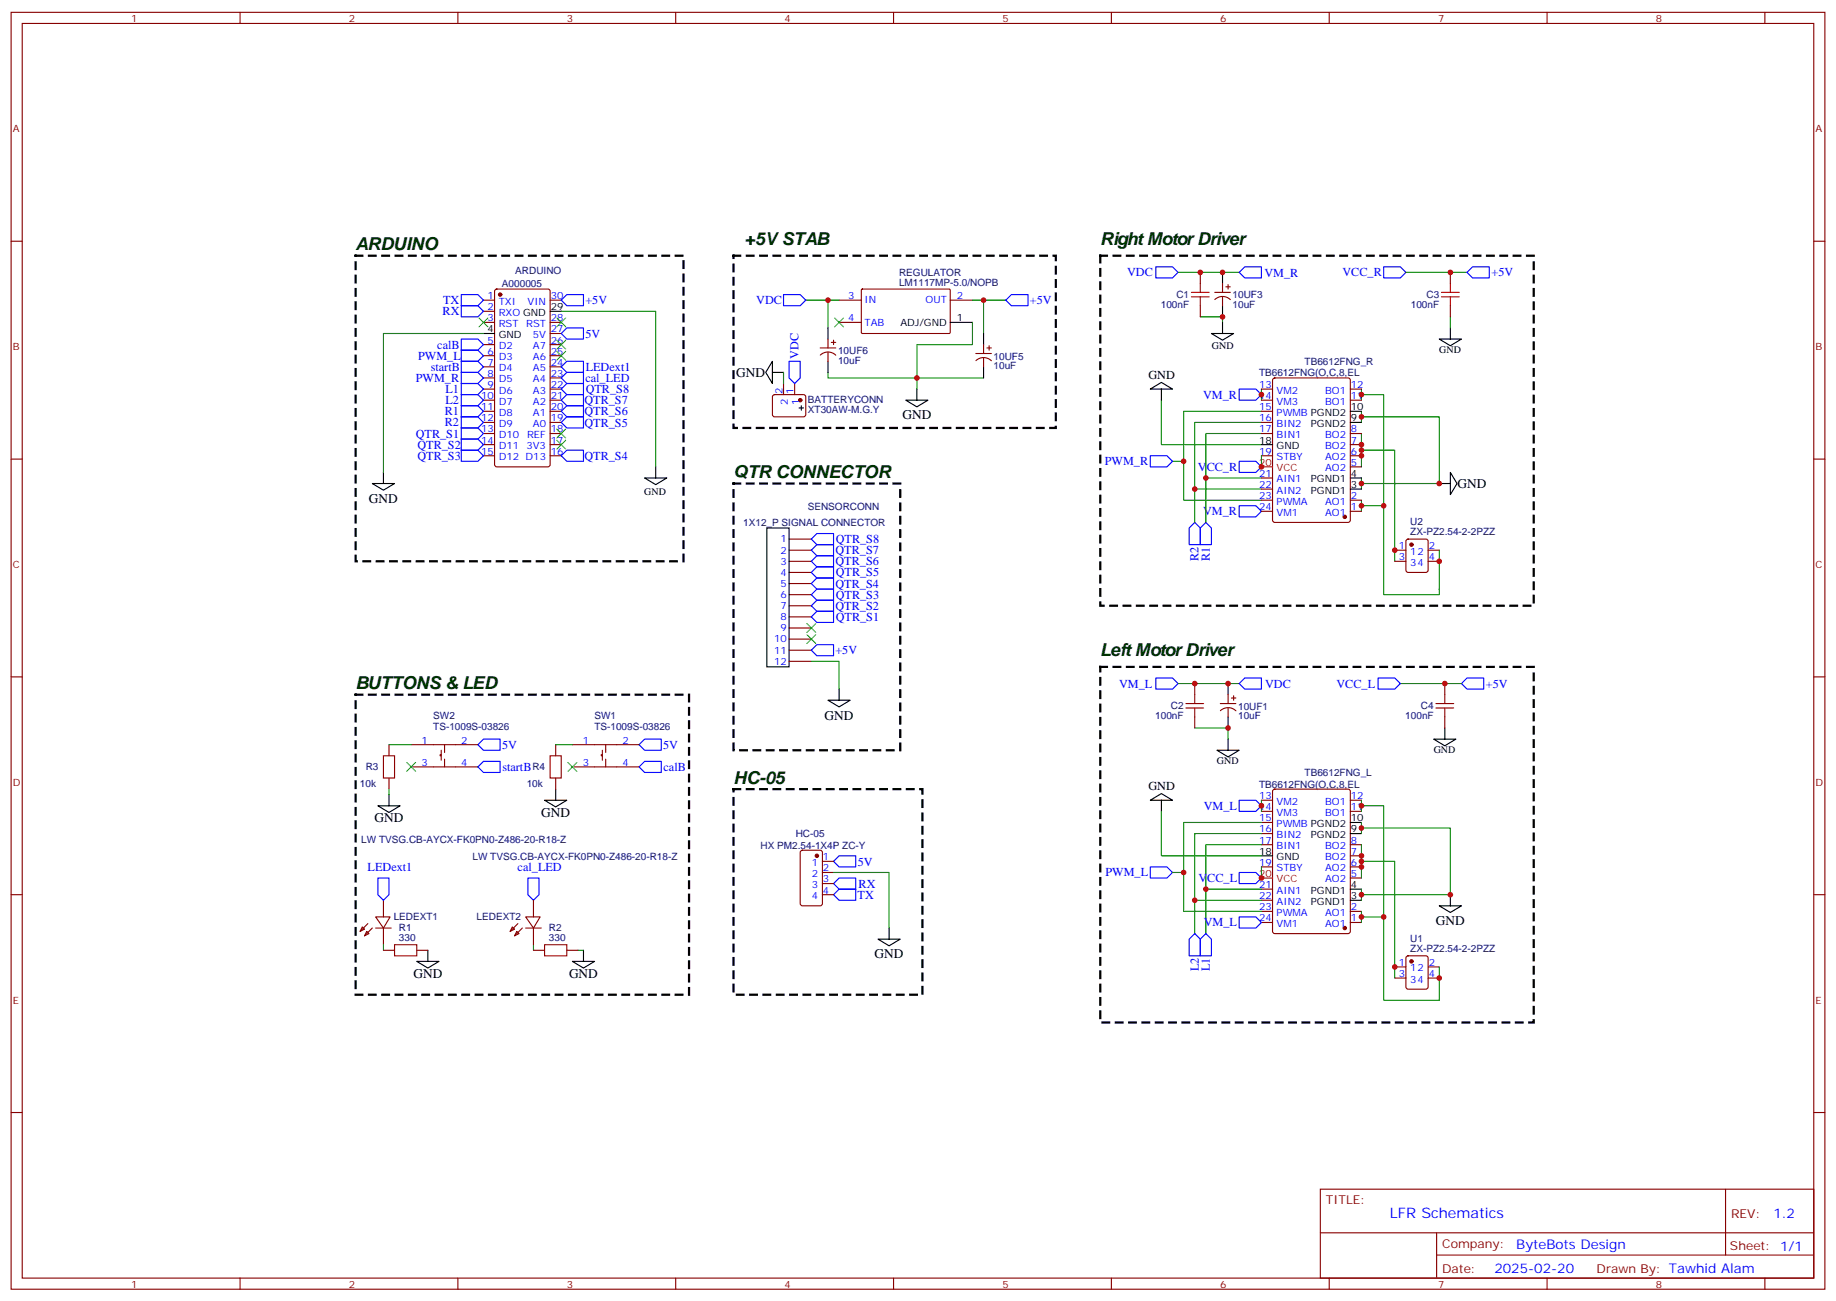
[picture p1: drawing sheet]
<svg xmlns="http://www.w3.org/2000/svg" width="583mm" height="413mm" viewBox="0 0 583 413" stroke-linecap="round" stroke-linejoin="round" font-family="sans-serif">
<g fill="none" stroke="#870000" stroke-width=".35">
<path d="M3.5 3.9h575.8v405.4h-575.8zM7.1 7.4h568.6v398.3h-568.6zM76.2 3.9v3.5M145.3 3.9v3.5M214.5 3.9v3.5M283.6 3.9v3.5M352.8 3.9v3.5M421.9 3.9v3.5M491.1 3.9v3.5M560.2 3.9v3.5M3.5 76.6h3.6M575.7 76.6h3.6"/>
<path d="M153.5 95.3h3.5M153.5 98.8h3.5M157.2 92l.5-.2h16.2l.7 .4v55.3l-.4 .6-16.5 .1-.7-.5v-55.2zM174.6 95.3h3.6M266.3 95.3h7.1M273.5 91.9l.3-.1h27.7l.1 .3v13.6l-.3 .2-27.7-.1-.2-.3zM301.6 95.3h7.1M381 86.5v3.5M381 97v3.6M385.6 92.8h4.9M385.6 95.1a3.5 3.5 0 0 1 4.9 0M388.1 90v2.8"/>
<path d="M388.1 94.2v2.8M389.1 91.1h1.4M389.8 90.3v1.5M460.4 86.5v3.5M460.4 97v3.6M153.5 102.3h3.5M153.5 109.4h3.5M153.5 112.9h3.5M153.5 116.5h3.5M153.5 120h3.5M174.6 102.3h3.6M174.6 109.4h3.6"/>
<path d="M174.6 112.9h3.6M174.6 116.5h3.6M174.6 120h3.6M174.6 105.9h3.6M260.3 110.5h5M260.4 112.7a3.5 3.5 0 0 1 4.9 .1M262.8 107.6v2.9M262.8 111.9v2.8M263.9 108.7h1.4M264.6 108v1.4M266.3 102.3h7.1M309.7 112.2h5"/>
<path d="M309.8 114.5a3.5 3.5 0 0 1 4.9 0M312.2 109.4v2.8M312.2 113.6v2.9M313.3 110.5h1.4M314 109.7v1.5M153.5 123.5h3.5M153.5 127h3.5M153.5 130.6h3.5M153.5 134.1h3.5M153.5 137.6h3.5M174.6 123.5h3.6M174.6 127h3.6"/>
<path d="M174.6 130.6h3.6M174.6 134.1h3.6M174.6 137.6h3.6M245.4 125.5l.5-.2h9.4l.5 .7-.1 5.9-.6 .4h-9.5l-.4-.7v-5.6zM248.7 121.7v3.6M252.2 121.7v3.6M400.4 123.5h3.5M400.4 127h3.5M400.4 130.6h3.5M400.4 134.1h3.5M400.4 137.6h3.5M404.2 120.2l.4-.2h23.3l.7 .4v44.7l-.4 .7h-23.6l-.6-.4-.1-44.7z"/>
<path d="M428.6 123.5h3.6M428.6 127h3.6M428.6 137.6h3.6M3.5 145.7h3.6M153.5 141.1h3.5M153.5 144.7h3.5M174.6 141.1h3.6M174.6 144.7h3.6M400.4 144.7h3.5M400.4 158.8h3.5M400.4 151.7h3.5M400.4 155.3h3.5"/>
<path d="M428.6 141.1h3.6M428.6 144.7h3.6M428.6 158.8h3.6M428.6 148.2h3.6M575.7 145.7h3.6M250.5 171.1h7M250.5 174.7h7M250.5 178.2h7M400.4 162.3h3.5M428.6 162.3h3.6M442.7 174.7h3.6M442.7 178.2h3.6"/>
<path d="M446.5 171.3l.5-.2h5.6l.7 .5v9.4l-.4 .7h-5.9l-.7-.4v-9.5zM453.3 174.7h3.5M453.3 178.2h3.5M250.5 181.7h7M250.5 185.2h7M250.5 188.8h7M250.5 192.3h7M250.5 195.8h7M250.5 199.4h7M3.5 214.9h3.6M250.5 209.9h7M250.5 206.4h7"/>
<path d="M250.5 202.9h7M379.2 217v3.5M458.6 217v3.5M575.7 214.9h3.6M123.5 236.4v3.5M130.5 236.4h21.2M140.1 239.6h-.4v.3h.4M140.1 238.2v3.1M141.1 236.4v2.5M176.4 236.4v3.5M181.7 236.4h21.1M191.2 239.6h-.3v.3h.3"/>
<path d="M191.2 238.2v3.1M192.3 236.4v2.5M379.2 227.6v3.5M387.3 223.3h5M387.4 225.6a3.5 3.5 0 0 1 4.9 0M389.8 220.5v2.8M389.8 224.8v2.8M390.9 221.6h1.4M391.6 220.9v1.4M458.6 227.6v3.5M123.5 247v3.5M130.5 243.5h21.2"/>
<path d="M141.1 241v2.5M176.4 247v3.5M181.7 243.5h21.1M192.3 241v2.5M400.4 257.6h3.5M400.4 254h3.5M404.2 250.7l.4-.2h23.3l.7 .4v44.8l-.4 .6-23.6 .1-.6-.5-.1-44.7zM428.6 257.6h3.6M428.6 254h3.6M254.2 270.1l.5-.2h5.6l.7 .4 .1 16.5-.5 .7h-5.9l-.6-.4-.1-16.5zM261.1 273.4h3.5M261.1 277h3.5"/>
<path d="M400.4 275.2h3.5M400.4 268.1h3.5M400.4 261.1h3.5M400.4 264.6h3.5M428.6 278.7h3.6M428.6 275.2h3.6M428.6 271.7h3.6M428.6 268.1h3.6M3.5 284h3.6M115 294.3l.7 .7-1.4 .7zM116.4 295.7l.7 .7-1.4 .7zM116.8 293.2l-2.5 2.5"/>
<path d="M118.2 294.6l-2.5 2.5M119.2 291.1h4.6l-2.1 3.5zM119.2 294.6h5M121.7 285.8v5.3M121.7 294.6v5.3M162.6 294.3l.7 .7-1.4 .7zM164 295.7l.7 .7-1.4 .7zM164.4 293.2l-2.5 2.5M165.8 294.6l-2.5 2.5M166.9 291.1h4.5l-2.1 3.5zM166.9 294.6h4.9M169.3 285.8v5.3"/>
<path d="M169.3 294.6v5.3M261.1 284h3.5M261.1 280.5h3.5M400.4 292.8h3.5M400.4 289.3h3.5M400.4 282.3h3.5M400.4 285.8h3.5M428.6 292.8h3.6M428.6 289.3h3.6M575.7 284h3.6M121.7 301.7h3.5M132.3 301.7h3.5"/>
<path d="M169.3 301.7h3.6M179.9 301.7h3.5M442.7 307h3.6M442.7 310.5h3.6M446.5 303.6l.5-.2h5.6l.7 .5v9.4l-.4 .7h-5.9l-.7-.5v-9.4zM453.3 307h3.5M453.3 310.5h3.5M3.5 353.2h3.6M575.7 353.2h3.6M419.1 377.5h156.6v28.2h-156.6zM547.7 377.5v20.9M419.1 391.4h156.5"/>
<path d="M456 398.4h119.6M456 391.4v14.1M76.2 405.7v3.6M145.3 405.7v3.6M214.5 405.7v3.6M283.6 405.7v3.6M352.8 405.7v3.6M421.9 405.7v3.6M491.1 405.7v3.6M560.2 405.7v3.6"/>
</g>
<g fill="#870000" stroke="#870000" stroke-width=".35">
<circle cx="158.7" cy="93.5" r=".53"/>
<circle cx="426.9" cy="294.6" r=".53"/>
<circle cx="426.9" cy="164.1" r=".53"/>
<circle cx="254" cy="127" r=".53"/>
<circle cx="259.3" cy="271.7" r=".53"/>
<circle cx="448" cy="305.2" r=".53"/>
<circle cx="448" cy="172.9" r=".53"/>
</g>
<g fill="none" stroke="#000" stroke-width=".35">
<path d="M174.6 98.8h3.6M388.1 86.5v3.5M388.1 97v3.6M153.5 105.9h3.5M245.2 114.7v7l-2.1-3.5zM245.2 118.2h3.5M262.8 104.1v3.5M262.8 114.7v3.5M301.6 102.3h7.1M312.2 105.9v3.5M312.2 116.5v3.5M384.5 105.9h7.1l-3.5 2.1z"/>
<path d="M388.1 102.3v3.6M456.8 107.6h7.1l-3.5 2.1zM460.4 104.1v3.5M253.6 129.5h1.5M254.4 128.8v1.4M287.5 127h7.1l-3.6 2.2zM291 123.5v3.5M365.1 123.5l3.6-2.1 3.5 2.1zM368.7 123.5v3.5M428.6 134.1h3.6M428.6 130.6h3.6M118.2 153.5h7l-3.5 2.1z"/>
<path d="M121.7 150v3.5M204.6 151.7h7.1l-3.6 2.1zM208.1 148.2v3.5M400.4 141.1h3.5M428.6 155.3h3.6M428.6 151.7h3.6M456.8 153.5h3.6M460.4 150l2.1 3.5-2.1 3.5zM243.4 167.6h7.1v44.1h-7.1zM266.3 218.8v3.5M389.8 217v3.5M262.8 222.3h7.1l-3.6 2.1z"/>
<path d="M386.3 238.2h7l-3.5 2.1zM389.8 227.6v3.5M389.8 234.6v3.6M455.1 234.6h7l-3.5 2.1zM458.6 231.1v3.5M119.9 255.8h7.1l-3.5 2.1zM123.5 252.3v3.5M172.9 254h7l-3.5 2.2zM176.4 250.5v3.5M365.1 254l3.6-2.1 3.5 2.1zM368.7 254v3.6M400.4 271.7h3.5"/>
<path d="M428.6 264.6h3.6M428.6 261.1h3.6M278.7 298.1h7.1l-3.6 2.1zM282.2 294.6v3.5M428.6 285.8h3.6M428.6 282.3h3.6M456.8 287.5h7.1l-3.5 2.2zM460.4 284v3.5M132.3 305.2h7l-3.5 2.1zM135.8 301.7v3.5M181.7 305.2h7l-3.5 2.1zM185.2 301.7v3.5"/>
</g>
<path d="M400.4 148.2h3.5M400.4 278.7h3.5" fill="none" stroke="#f00" stroke-width=".35"/>
<g fill="none" stroke="#008700" stroke-width=".35">
<path d="M178.2 98.8h29.9v49.4M255.8 95.3h7M266.3 95.3h-3.5v8.8M308.7 95.3h3.5v10.6M312.2 95.3h7.1M373.9 86.5h19.4M446.3 86.5h19.4M153.5 105.9h-31.8v44.1M248.7 118.2v3.5M262.8 118.2v1.8h49.4M308.7 102.3v7.1h-17.7v14.1M381 100.6h7.1v1.7"/>
<path d="M460.4 100.6v3.5M368.7 127v14.1h31.7M400.4 134.1h-21.2v21.2h21.2M400.4 137.6h-17.6v14.1h17.6M400.4 130.6h-24.7v28.2h24.7M400.4 123.5v3.5M432.2 125.3h7v35.2h-7M432.2 132.3h24.6v21.2h-24.6M432.2 123.5v3.5M432.2 130.6v3.5M432.2 137.6v10.6M372.2 146.4h3.5"/>
<path d="M379.2 155.3v10.5M382.8 151.7v14.1M400.4 144.7v3.5M432.2 142.9h10.5v35.3M432.2 151.7v3.6M432.2 158.8v3.5M439.2 160.5v28.3h17.6v-14.1M257.5 209.9h8.8v8.9M373.9 217h19.4M444.5 217h19.4M123.5 236.4h7M176.4 236.4h5.3"/>
<path d="M379.2 231.1h10.6v3.5M123.5 250.5v1.8M368.7 257.6v14.1h31.7M400.4 254v3.6M432.2 255.8h7v35.3h-7M432.2 254v3.6M264.6 277h17.6v17.6M372.2 277h3.5M400.4 261.1h-24.7v28.2h24.7M400.4 268.1h-17.6v14.2h17.6M400.4 264.6h-21.2v21.2h21.2M400.4 275.2v3.5"/>
<path d="M432.2 262.9h28.2v21.1h-28.2M432.2 273.4h10.5v37.1M432.2 261.1v3.5M432.2 268.1v10.6M121.7 299.9v1.8M169.3 299.9v1.8M379.2 285.8v10.6M382.8 282.3v14.1M432.2 282.3v3.5M432.2 289.3v3.5M439.2 291.1v26.4h17.6v-10.5M183.4 301.7h1.8"/>
</g>
<g fill="none" stroke="#3c3" stroke-width=".35">
<path d="M152 100.9l2.9 2.9M154.9 100.9l-2.9 2.9M176.7 108l2.9 2.8M176.7 111.5l2.9 2.8M176.7 100.9l2.9 2.9M179.6 108l-2.9 2.8M179.6 111.5l-2.9 2.8M179.6 100.9l-2.9 2.9M264.9 100.9l2.9 2.9M267.8 100.9l-2.9 2.9M176.7 139.7l2.9 2.9M176.7 136.2l2.9 2.8"/>
<path d="M179.6 139.7l-2.9 2.9M179.6 136.2l-2.9 2.8M256.1 197.9l2.8 2.9M258.9 197.9l-2.8 2.9M256.1 201.5l2.8 2.8M258.9 201.5l-2.8 2.8M129.1 242l2.8 2.9M131.9 242l-2.8 2.9M180.3 242l2.8 2.9M183.1 242l-2.8 2.9"/>
</g>
<g fill="none" stroke="#00f" stroke-width=".35">
<path d="M146.4 97h5.3l1.8 1.8-1.8 1.8h-5.3zM146.4 93.5h5.3l1.8 1.8-1.8 1.7h-5.3zM179.9 93.5h5.3v3.5h-5.3l-1.7-1.7zM248.7 93.5h5.3l1.8 1.8-1.8 1.7h-5.3zM319.3 95.3l1.7-1.8h5.3v3.5h-5.3zM366.9 84.7h5.3l1.7 1.8-1.7 1.7h-5.3zM393.3 86.5l1.8-1.8h5.3v3.5h-5.3zM439.2 84.7h5.3l1.8 1.8-1.8 1.7h-5.3zM467.4 84.7h5.3v3.5h-5.3l-1.7-1.7zM146.4 111.2h5.3l1.8 1.7-1.8 1.8h-5.3zM146.4 118.2h5.3l1.8 1.8-1.8 1.7h-5.3zM146.4 107.6h5.3l1.8 1.8-1.8 1.8h-5.3z"/>
<path d="M146.4 114.7h5.3l1.8 1.8-1.8 1.7h-5.3zM178.2 105.9l1.7-1.8h5.3v3.5h-5.3zM178.2 116.5l1.7-1.8h5.3v3.5h-5.3zM179.9 118.2h5.3v3.5h-5.3l-1.7-1.7zM250.5 114.7h3.5v5.3l-1.8 1.7-1.7-1.7zM146.4 121.7h5.3l1.8 1.8-1.8 1.8h-5.3zM146.4 125.3h5.3l1.8 1.7-1.8 1.8h-5.3zM146.4 128.8h5.3l1.8 1.8-1.8 1.7h-5.3zM146.4 132.3h5.3l1.8 1.8-1.8 1.8h-5.3zM146.4 135.9h5.3l1.8 1.7-1.8 1.8h-5.3zM146.4 139.4h5.3l1.8 1.7-1.8 1.8h-5.3zM178.2 134.1l1.7-1.8h5.3v3.6h-5.3z"/>
<path d="M178.2 130.6l1.7-1.8h5.3v3.5h-5.3zM178.2 123.5l1.7-1.8h5.3v3.6h-5.3zM179.9 125.3h5.3v3.5h-5.3l-1.7-1.8zM393.3 123.5h5.3l1.8 1.8-1.8 1.7h-5.3zM146.4 142.9h5.3l1.8 1.8-1.8 1.7h-5.3zM178.2 144.7l1.7-1.8h5.3v3.5h-5.3zM365.1 144.7h5.3l1.8 1.7-1.8 1.8h-5.3zM393.3 146.4h5.3l1.8 1.8-1.8 1.8h-5.3zM257.5 178.2l1.8-1.8h5.3v3.6h-5.3zM259.3 172.9h5.3v3.5h-5.3l-1.8-1.7zM259.3 180h5.3v3.5h-5.3l-1.8-1.8zM259.3 169.4h5.3v3.5h-5.3l-1.8-1.8z"/>
<path d="M379.2 165.8l1.8 1.8v5.3h-3.5v-5.3zM381 167.6l1.8-1.8 1.7 1.8v5.3h-3.5zM393.3 160.5h5.3l1.8 1.8-1.8 1.8h-5.3zM257.5 185.2l1.8-1.7h5.3v3.5h-5.3zM257.5 192.3l1.8-1.8h5.3v3.6h-5.3zM259.3 187h5.3v3.5h-5.3l-1.8-1.7zM259.3 194.1h5.3v3.5h-5.3l-1.8-1.8zM259.3 204.6h5.3v3.6h-5.3l-1.8-1.8zM366.9 215.2h5.3l1.7 1.8-1.7 1.8h-5.3zM395.1 215.2h5.3v3.6h-5.3l-1.8-1.8zM437.4 215.2h5.3l1.8 1.8-1.8 1.8h-5.3zM463.9 217l1.8-1.8h5.3v3.6h-5.3z"/>
<path d="M151.7 236.4l1.8-1.8h5.2v3.6h-5.2zM202.8 236.4l1.8-1.8h5.3v3.6h-5.3zM151.7 243.5l1.8-1.8h5.2v3.5h-5.2zM202.8 243.5l1.8-1.8h5.3v3.5h-5.3zM393.3 254h5.3l1.8 1.8-1.8 1.8h-5.3zM119.9 278.7h3.6v5.3l-1.8 1.8-1.8-1.8zM167.6 278.7h3.5v5.3l-1.8 1.8-1.7-1.8zM266.3 271.7h5.3v3.5h-5.3l-1.7-1.8zM365.1 275.2h5.3l1.8 1.8-1.8 1.7h-5.3zM393.3 277h5.3l1.8 1.7-1.8 1.8h-5.3zM264.6 284l1.7-1.7h5.3v3.5h-5.3zM264.6 280.5l1.7-1.8h5.3v3.6h-5.3z"/>
<path d="M379.2 296.4l1.8 1.7v5.3h-3.5v-5.3zM381 298.1l1.8-1.7 1.7 1.7v5.3h-3.5zM393.3 291.1h5.3l1.8 1.7-1.8 1.8h-5.3z"/>
</g>
<path d="M112.9 81.2h104.1v97h-104.1zM232.8 81.2h102.3v54.7h-102.3zM349.2 81.2h137.6v111.1h-137.6zM232.8 153.5h53v84.7h-53zM349.2 211.7h137.6v112.9h-137.6zM112.9 220.5h105.8v95.3h-105.8zM232.8 250.5h60v65.3h-60z" fill="none" stroke="#000" stroke-width=".71" stroke-dasharray="2.1 2.1"/>
<g fill="none" stroke="#a10000" stroke-width=".35">
<path d="M378.2 94.2h5.6M378.2 92.8h5.6M381 90v2.8M381 94.2v2.8M457.6 94.2h5.6M457.6 92.8h5.6M460.4 90v2.8M460.4 94.2v2.8M121.7 239.9h3.5v7.1h-3.5zM174.6 239.9h3.6v7.1h-3.6zM376.4 224.8h5.7M376.4 223.3h5.7"/>
<path d="M379.2 220.5v2.8M379.2 224.8v2.8M455.8 224.8h5.6M455.8 223.3h5.6M458.6 220.5v2.8M458.6 224.8v2.8M125.2 299.9h7.1v3.5h-7.1zM172.9 299.9h7v3.5h-7z"/>
</g>
<g fill="#c00">
<circle cx="291" cy="120" r=".88"/>
<circle cx="262.8" cy="95.3" r=".88"/>
<circle cx="312.2" cy="95.3" r=".88"/>
<circle cx="432.2" cy="284" r=".88"/>
<circle cx="432.2" cy="271.7" r=".88"/>
<circle cx="432.2" cy="275.2" r=".88"/>
<circle cx="432.2" cy="255.8" r=".88"/>
<circle cx="432.2" cy="291.1" r=".88"/>
<circle cx="400.4" cy="255.8" r=".88"/>
<circle cx="439.2" cy="291.1" r=".88"/>
<circle cx="432.2" cy="273.4" r=".88"/>
<circle cx="379.2" cy="285.8" r=".88"/>
<circle cx="382.8" cy="282.3" r=".88"/>
<circle cx="375.7" cy="277" r=".88"/>
<circle cx="375.7" cy="146.4" r=".88"/>
<circle cx="382.8" cy="151.7" r=".88"/>
<circle cx="379.2" cy="155.3" r=".88"/>
<circle cx="432.2" cy="142.9" r=".88"/>
<circle cx="439.2" cy="160.5" r=".88"/>
<circle cx="432.2" cy="160.5" r=".88"/>
<circle cx="432.2" cy="125.3" r=".88"/>
<circle cx="432.2" cy="144.7" r=".88"/>
<circle cx="432.2" cy="141.1" r=".88"/>
<circle cx="432.2" cy="153.5" r=".88"/>
<circle cx="432.2" cy="132.3" r=".88"/>
<circle cx="456.8" cy="153.5" r=".88"/>
<circle cx="400.4" cy="125.3" r=".88"/>
<circle cx="389.8" cy="217" r=".88"/>
<circle cx="389.8" cy="231.1" r=".88"/>
<circle cx="388.1" cy="100.6" r=".88"/>
<circle cx="388.1" cy="86.5" r=".88"/>
<circle cx="381" cy="86.5" r=".88"/>
<circle cx="379.2" cy="217" r=".88"/>
<circle cx="460.4" cy="86.5" r=".88"/>
<circle cx="458.6" cy="217" r=".88"/>
<circle cx="400.4" cy="148.2" r=".88"/>
<circle cx="400.4" cy="278.7" r=".88"/>
<circle cx="442.7" cy="174.7" r=".88"/>
<circle cx="442.7" cy="307" r=".88"/>
<circle cx="456.8" cy="178.2" r=".88"/>
<circle cx="456.8" cy="310.5" r=".88"/>
<circle cx="432.2" cy="262.9" r=".88"/>
<circle cx="460.4" cy="284" r=".88"/>
</g>
<g font-size="5.6" fill="#030">
<text x="236.4" y="77.6">+5V STAB</text>
<text x="349.2" y="77.6">Right Motor Driver</text>
<text x="112.9" y="79.4">ARDUINO</text>
<text x="232.8" y="151.7">QTR CONNECTOR</text>
<text x="349.2" y="208.2">Left Motor Driver</text>
<text x="112.9" y="218.8">BUTTONS &amp; LED</text>
<text x="232.8" y="248.7">HC-05</text>
</g>
<text font-size="4.6" fill="#00f" x="441.2" y="386.5">LFR Schematics</text>
<g font-size="4.2">
<text x="233.7" y="119.7">GND</text>
<text x="286.5" y="133.1">GND</text>
<text x="462.7" y="154.9">GND</text>
<text x="117.1" y="159.6">GND</text>
<text x="261.8" y="228.4">GND</text>
<text x="118.9" y="261.1">GND</text>
<text x="171.8" y="259.3">GND</text>
<text x="455.8" y="293.6">GND</text>
<text x="277.6" y="304.3">GND</text>
<text x="131.2" y="310.5">GND</text>
<text x="180.6" y="310.5">GND</text>
</g>
<g font-size="4.2" fill="#00f">
<text x="562.9" y="386.8">1.2</text>
<text x="481.3" y="396.3">ByteBots Design</text>
<text x="474.4" y="404.1">2025-02-20</text>
</g>
<g font-size="3.9" fill="#00f">
<text x="357.7" y="87.7">VDC</text>
<text x="401.4" y="87.9">VM_R</text>
<text x="426.1" y="87.7">VCC_R</text>
<text x="473.4" y="87.7">+5V</text>
<text x="140.5" y="100.1">RX</text>
<text x="140.7" y="96.6">TX</text>
<text x="185.8" y="96.6">+5V</text>
<text x="240.1" y="96.6">VDC</text>
<text x="326.9" y="96.6">+5V</text>
<text x="185.8" y="107.1">5V</text>
<text x="138.8" y="110.7">calB</text>
<text x="253.5" y="113.9" transform="rotate(-90 253.5 113.9)">VDC</text>
<text x="132.7" y="114.2">PWM_L</text>
<text x="136.7" y="117.7">startB</text>
<text x="185.9" y="117.7">LEDext1</text>
<text x="132" y="121.2">PWM_R</text>
<text x="141.4" y="124.8">L1</text>
<text x="185.8" y="121.3">cal_LED</text>
<text x="185.9" y="124.9">QTR_S8</text>
<text x="141.2" y="131.8">R1</text>
<text x="141.4" y="128.3">L2</text>
<text x="185.5" y="131.9">QTR_S6</text>
<text x="185.5" y="128.3">QTR_S7</text>
<text x="381.9" y="126.5">VM_R</text>
<text x="141.2" y="135.4">R2</text>
<text x="185.5" y="135.4">QTR_S5</text>
<text x="132" y="138.9">QTR_S1</text>
<text x="132.5" y="142.5">QTR_S2</text>
<text x="132.5" y="146">QTR_S3</text>
<text x="185.5" y="146">QTR_S4</text>
<text x="350.7" y="147.7">PWM_R</text>
<text x="380.2" y="149.5">VCC_R</text>
<text x="381.9" y="163.6">VM_R</text>
<text x="265.3" y="172.5">QTR_S8</text>
<text x="265.2" y="175.9">QTR_S7</text>
<text x="265.2" y="179.5">QTR_S6</text>
<text x="380.5" y="178" transform="rotate(-90 380.5 178)">R2</text>
<text x="384" y="178" transform="rotate(-90 384 178)">R1</text>
<text x="265.3" y="183">QTR_S5</text>
<text x="265.2" y="186.5">QTR_S4</text>
<text x="265.3" y="190">QTR_S3</text>
<text x="265.2" y="193.6">QTR_S2</text>
<text x="265.3" y="197.1">QTR_S1</text>
<text x="265.2" y="207.8">+5V</text>
<text x="355.3" y="218.4">VM_L</text>
<text x="401.6" y="218.3">VDC</text>
<text x="424.2" y="218.3">VCC_L</text>
<text x="471.7" y="218.3">+5V</text>
<text x="159.4" y="237.7">5V</text>
<text x="210.5" y="237.7">5V</text>
<text x="159.5" y="244.7">startB</text>
<text x="210.6" y="244.7">calB</text>
<text x="382.1" y="257">VM_L</text>
<text x="272.3" y="274.8">5V</text>
<text x="116.7" y="276.5">LEDext1</text>
<text x="164.3" y="276.5">cal_LED</text>
<text x="272.5" y="281.8">RX</text>
<text x="350.9" y="278.2">PWM_L</text>
<text x="380.4" y="280">VCC_L</text>
<text x="272.2" y="285.3">TX</text>
<text x="382.1" y="294.1">VM_L</text>
<text x="380.5" y="308.3" transform="rotate(-90 380.5 308.3)">L2</text>
<text x="384" y="308.3" transform="rotate(-90 384 308.3)">L1</text>
</g>
<g font-size="3.9">
<text x="364.5" y="120.4">GND</text>
<text x="364.5" y="250.9">GND</text>
</g>
<g font-size="3.9" fill="#800">
<text x="420.9" y="382.1">TITLE:</text>
<text x="549.5" y="386.8">REV:</text>
<text x="457.8" y="396.3">Company:</text>
<text x="549.1" y="396.9">Sheet: 1/1</text>
<text x="457.8" y="404">Date:</text>
<text x="506.8" y="404.1">Drawn By: Tawhid Alam</text>
</g>
<g font-size="3.2" fill="#800">
<text x="41.6" y="6.9">1</text>
<text x="110.8" y="6.9">2</text>
<text x="179.9" y="6.9">3</text>
<text x="249.1" y="6.9">4</text>
<text x="318.2" y="6.9">5</text>
<text x="387.3" y="6.9">6</text>
<text x="456.5" y="6.9">7</text>
<text x="525.6" y="6.9">8</text>
<text x="4.1" y="42">A</text>
<text x="576.3" y="42">A</text>
<text x="4.1" y="111.2">B</text>
<text x="576.3" y="111.2">B</text>
<text x="4.1" y="180.3">C</text>
<text x="576.3" y="180.3">C</text>
<text x="4.1" y="249.4">D</text>
<text x="576.3" y="249.4">D</text>
<text x="4.1" y="318.6">E</text>
<text x="576.3" y="318.6">E</text>
<text x="41.6" y="408.7">1</text>
<text x="110.8" y="408.7">2</text>
<text x="179.9" y="408.7">3</text>
<text x="249.1" y="408.7">4</text>
<text x="318.2" y="408.7">5</text>
<text x="387.3" y="408.7">6</text>
<text x="456.5" y="408.7">7</text>
<text x="525.6" y="408.7">8</text>
</g>
<g font-size="3.2" fill="#000080">
<text x="163.6" y="87.1">ARDUINO</text>
<text x="285.4" y="87.5">REGULATOR</text>
<text x="159.3" y="91.1">A000005</text>
<text x="285.4" y="90.7">LM1117MP-5.0/NOPB</text>
<text x="373.4" y="94.7">C1</text>
<text x="391.2" y="94.7">10UF3</text>
<text x="452.8" y="94.7">C3</text>
<text x="368.5" y="97.9">100nF</text>
<text x="391.2" y="97.8">10uF</text>
<text x="447.8" y="97.9">100nF</text>
<text x="266" y="112.4">10UF6</text>
<text x="266" y="115.4">10uF</text>
<text x="315.4" y="117.2">10uF</text>
<text x="315.4" y="114.1">10UF5</text>
<text x="399.7" y="119.5">TB6612FNG(O,C,8,EL</text>
<text x="414.1" y="115.9">TB6612FNG_R</text>
<text x="256.5" y="131">XT30AW-M.G.Y</text>
<text x="256.5" y="127.8">BATTERYCONN</text>
<text x="256.4" y="161.8">SENSORCONN</text>
<text x="235.9" y="167.1">1X12_P SIGNAL CONNECTOR</text>
<text x="447.7" y="166.6">U2</text>
<text x="447.7" y="169.9">ZX-PZ2.54-2-2PZZ</text>
<text x="371.7" y="225.2">C2</text>
<text x="393" y="225.3">10UF1</text>
<text x="451" y="225.2">C4</text>
<text x="137.5" y="231.6">TS-1009S-03826</text>
<text x="137.5" y="228.4">SW2</text>
<text x="188.7" y="231.6">TS-1009S-03826</text>
<text x="188.7" y="228.4">SW1</text>
<text x="366.7" y="228.4">100nF</text>
<text x="393" y="228.3">10uF</text>
<text x="446.1" y="228.4">100nF</text>
<text x="116.1" y="244.6">R3</text>
<text x="169" y="244.6">R4</text>
<text x="114.3" y="249.9">10k</text>
<text x="167.2" y="249.9">10k</text>
<text x="399.7" y="250">TB6612FNG(O,C,8,EL</text>
<text x="414.1" y="246.4">TB6612FNG_L</text>
<text x="114.7" y="267.6">LW TVSG.CB-AYCX-FK0PN0-Z486-20-R18-Z</text>
<text x="241.4" y="269.4">HX PM2.54-1X4P ZC-Y</text>
<text x="252.6" y="265.7">HC-05</text>
<text x="150" y="272.9">LW TVSG.CB-AYCX-FK0PN0-Z486-20-R18-Z</text>
<text x="125" y="292.2">LEDEXT1</text>
<text x="151.3" y="292.2">LEDEXT2</text>
<text x="126.6" y="298.8">330</text>
<text x="126.6" y="295.6">R1</text>
<text x="174.3" y="298.8">330</text>
<text x="174.3" y="295.6">R2</text>
<text x="447.7" y="298.9">U1</text>
<text x="447.7" y="302.2">ZX-PZ2.54-2-2PZZ</text>
</g>
<g font-size="3.2" fill="#00f">
<text x="154.8" y="94.9">1</text>
<text x="174.8" y="94.9">30</text>
<text x="269.3" y="94.9">3</text>
<text x="303.7" y="94.9">2</text>
<text x="154.8" y="98.5">2</text>
<text x="154.8" y="102">3</text>
<text x="158.3" y="96.7">TXI</text>
<text x="158.3" y="100.2">RXO GND</text>
<text x="167.4" y="96.7">VIN</text>
<text x="174.8" y="102">28</text>
<text x="269.3" y="102">4</text>
<text x="274.5" y="96.3">IN</text>
<text x="293.8" y="96.3">OUT</text>
<text x="158.3" y="103.8">RST</text>
<text x="167" y="103.8">RST</text>
<text x="169.1" y="107.3">5V</text>
<text x="174.8" y="105.5">27</text>
<text x="274.5" y="103.4">TAB</text>
<text x="154.8" y="109">5</text>
<text x="154.8" y="112.6">6</text>
<text x="158.3" y="110.8">D2</text>
<text x="169.1" y="110.8">A7</text>
<text x="174.8" y="112.6">25</text>
<text x="174.8" y="109">26</text>
<text x="154.8" y="116.1">7</text>
<text x="154.8" y="119.6">8</text>
<text x="158.3" y="114.3">D3</text>
<text x="158.3" y="117.9">D4</text>
<text x="169.1" y="117.9">A5</text>
<text x="169.1" y="114.3">A6</text>
<text x="174.8" y="119.6">23</text>
<text x="174.8" y="116.1">24</text>
<text x="154.8" y="123.2">9</text>
<text x="158.3" y="121.4">D5</text>
<text x="158.3" y="124.9">D6</text>
<text x="169.1" y="124.9">A3</text>
<text x="169.1" y="121.4">A4</text>
<text x="174.8" y="123.2">22</text>
<text x="248.4" y="125.1" transform="rotate(-90 248.4 125.1)">2</text>
<text x="251.9" y="125.1" transform="rotate(-90 251.9 125.1)">1</text>
<text x="399.7" y="123.2">13</text>
<text x="405.2" y="124.9">VM2</text>
<text x="420.6" y="124.9">BO1</text>
<text x="428.8" y="123.2">12</text>
<text x="152.8" y="126.7">10</text>
<text x="152.8" y="130.2">11</text>
<text x="158.3" y="128.4">D7</text>
<text x="158.3" y="132">D8</text>
<text x="169.1" y="132">A1</text>
<text x="169.1" y="128.4">A2</text>
<text x="174.8" y="130.2">20</text>
<text x="174.8" y="126.7">21</text>
<text x="250.1" y="128.6" transform="rotate(-90 250.1 128.6)">2</text>
<text x="253.6" y="128.6" transform="rotate(-90 253.6 128.6)">1</text>
<text x="399.7" y="126.7">14</text>
<text x="399.7" y="130.2">15</text>
<text x="405.2" y="128.4">VM3</text>
<text x="405.2" y="132">PWMB PGND2</text>
<text x="420.6" y="128.4">BO1</text>
<text x="428.8" y="126.7">11</text>
<text x="152.8" y="133.7">12</text>
<text x="152.8" y="137.3">13</text>
<text x="158.3" y="135.5">D9</text>
<text x="169.1" y="135.5">A0</text>
<text x="174.8" y="137.3">18</text>
<text x="174.8" y="133.7">19</text>
<text x="399.7" y="133.7">16</text>
<text x="399.7" y="137.3">17</text>
<text x="405.2" y="135.5">BIN2</text>
<text x="428.8" y="137.3">8</text>
<text x="152.8" y="140.8">14</text>
<text x="158.3" y="139">D10</text>
<text x="158.3" y="142.6">D11</text>
<text x="167.1" y="142.6">3V3</text>
<text x="167.3" y="139">REF</text>
<text x="174.8" y="140.8">17</text>
<text x="405.2" y="139">BIN1</text>
<text x="420.6" y="142.6">BO2</text>
<text x="420.6" y="139">BO2</text>
<text x="428.8" y="140.8">7</text>
<text x="152.8" y="144.3">15</text>
<text x="158.3" y="146.1">D12 D13</text>
<text x="174.8" y="144.3">16</text>
<text x="399.7" y="144.3">19</text>
<text x="405.2" y="146.1">STBY</text>
<text x="420.6" y="149.6">AO2</text>
<text x="420.6" y="146.1">AO2</text>
<text x="428.8" y="147.8">5</text>
<text x="428.8" y="144.3">6</text>
<text x="399.7" y="151.4">21</text>
<text x="399.7" y="154.9">22</text>
<text x="405.2" y="153.1">AIN1</text>
<text x="399.7" y="158.4">23</text>
<text x="399.7" y="162">24</text>
<text x="405.2" y="156.7">AIN2</text>
<text x="405.2" y="160.2">PWMA</text>
<text x="420.6" y="160.2">AO1</text>
<text x="428.8" y="162">1</text>
<text x="428.8" y="158.4">2</text>
<text x="405.2" y="163.7">VM1</text>
<text x="420.6" y="163.7">AO1</text>
<text x="247.7" y="172.2">1</text>
<text x="247.7" y="175.7">2</text>
<text x="247.7" y="179.2">3</text>
<text x="444.1" y="174.3">1</text>
<text x="444.1" y="177.8">3</text>
<text x="447.6" y="176.1">12</text>
<text x="447.6" y="179.6">34</text>
<text x="453.5" y="177.8">4</text>
<text x="453.5" y="174.3">2</text>
<text x="247.7" y="182.8">4</text>
<text x="247.7" y="186.3">5</text>
<text x="247.7" y="189.8">6</text>
<text x="247.7" y="193.4">7</text>
<text x="247.7" y="196.9">8</text>
<text x="245.7" y="203.9">10</text>
<text x="247.7" y="200.4">9</text>
<text x="245.7" y="207.5">11</text>
<text x="245.7" y="211">12</text>
<text x="133.8" y="236">1</text>
<text x="146.4" y="236">2</text>
<text x="185" y="236">1</text>
<text x="197.6" y="236">2</text>
<text x="133.8" y="243.1">3</text>
<text x="146.4" y="243.1">4</text>
<text x="185" y="243.1">3</text>
<text x="197.6" y="243.1">4</text>
<text x="399.7" y="253.7">13</text>
<text x="399.7" y="257.2">14</text>
<text x="405.2" y="255.4">VM2</text>
<text x="420.6" y="255.4">BO1</text>
<text x="428.8" y="257.2">11</text>
<text x="428.8" y="253.7">12</text>
<text x="399.7" y="260.7">15</text>
<text x="405.2" y="259">VM3</text>
<text x="405.2" y="262.5">PWMB PGND2</text>
<text x="420.6" y="259">BO1</text>
<text x="399.7" y="264.3">16</text>
<text x="399.7" y="267.8">17</text>
<text x="405.2" y="266">BIN2</text>
<text x="405.2" y="269.6">BIN1</text>
<text x="420.6" y="269.6">BO2</text>
<text x="428.8" y="267.8">8</text>
<text x="257.7" y="274.8">1</text>
<text x="261.2" y="273.1">1</text>
<text x="399.7" y="274.8">19</text>
<text x="420.6" y="273.1">BO2</text>
<text x="428.8" y="274.8">6</text>
<text x="428.8" y="271.3">7</text>
<text x="257.7" y="278.4">2</text>
<text x="257.7" y="281.9">3</text>
<text x="261.2" y="276.6">2</text>
<text x="261.2" y="280.1">3</text>
<text x="399.7" y="281.9">21</text>
<text x="405.2" y="276.6">STBY</text>
<text x="420.6" y="280.1">AO2</text>
<text x="420.6" y="276.6">AO2</text>
<text x="428.8" y="278.4">5</text>
<text x="257.7" y="285.4">4</text>
<text x="261.2" y="283.7">4</text>
<text x="399.7" y="285.4">22</text>
<text x="405.2" y="283.7">AIN1</text>
<text x="405.2" y="287.2">AIN2</text>
<text x="399.7" y="289">23</text>
<text x="399.7" y="292.5">24</text>
<text x="405.2" y="290.7">PWMA</text>
<text x="420.6" y="290.7">AO1</text>
<text x="428.8" y="292.5">1</text>
<text x="428.8" y="289">2</text>
<text x="405.2" y="294.3">VM1</text>
<text x="420.6" y="294.3">AO1</text>
<text x="444.1" y="306.6">1</text>
<text x="444.1" y="310.1">3</text>
<text x="447.6" y="308.4">12</text>
<text x="447.6" y="311.9">34</text>
<text x="453.5" y="310.1">4</text>
<text x="453.5" y="306.6">2</text>
</g>
<g font-size="3.2">
<text x="174.8" y="98.5">29</text>
<text x="303.7" y="102">1</text>
<text x="154.8" y="105.5">4</text>
<text x="158.3" y="107.3">GND</text>
<text x="285.8" y="103.4">ADJ/GND</text>
<text x="384.7" y="110.9">GND</text>
<text x="456.9" y="112.1">GND</text>
<text x="428.8" y="130.2">10</text>
<text x="416.1" y="135.5">PGND2</text>
<text x="428.8" y="133.7">9</text>
<text x="399.7" y="140.8">18</text>
<text x="405.2" y="142.6">GND</text>
<text x="416.1" y="153.1">PGND1</text>
<text x="428.8" y="154.9">3</text>
<text x="428.8" y="151.4">4</text>
<text x="204.5" y="157">GND</text>
<text x="416.1" y="156.7">PGND1</text>
<text x="455.1" y="239.1">GND</text>
<text x="386.3" y="242.7">GND</text>
<text x="428.8" y="260.7">10</text>
<text x="416.1" y="266">PGND2</text>
<text x="428.8" y="264.3">9</text>
<text x="399.7" y="271.3">18</text>
<text x="405.2" y="273.1">GND</text>
<text x="428.8" y="281.9">4</text>
<text x="416.1" y="287.2">PGND1</text>
<text x="416.1" y="283.7">PGND1</text>
<text x="428.8" y="285.4">3</text>
</g>
<g font-size="3.2" fill="#f00">
<text x="399.7" y="147.8">20</text>
<text x="405.2" y="149.6">VCC</text>
<text x="399.7" y="278.4">20</text>
<text x="405.2" y="280.1">VCC</text>
</g>
</svg>
